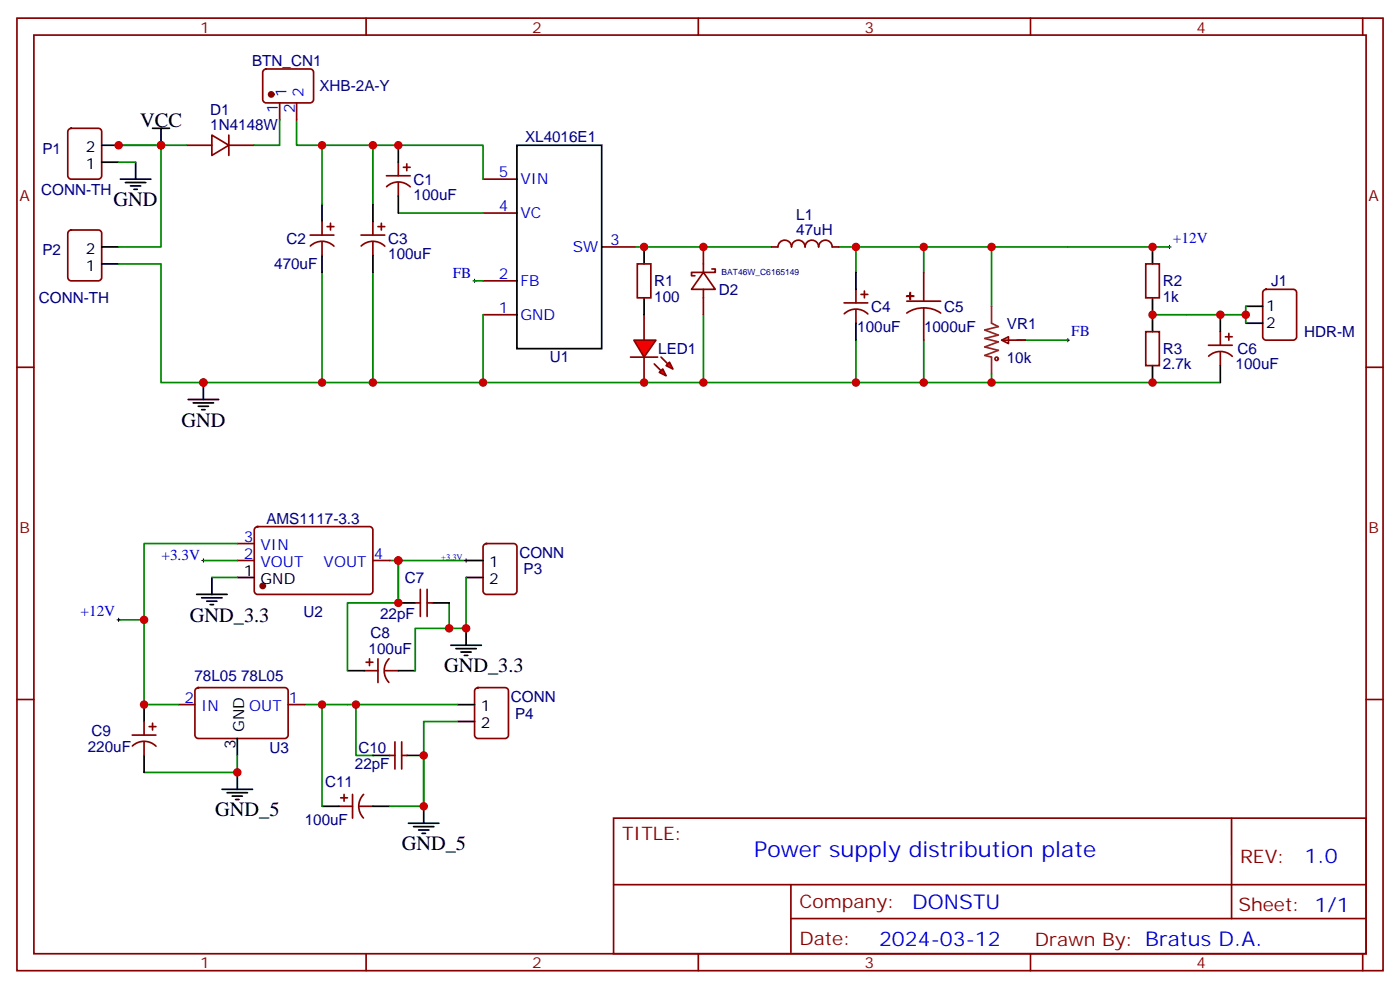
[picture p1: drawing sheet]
<svg xmlns="http://www.w3.org/2000/svg" width="291mm" height="206mm" viewBox="0 0 291 206" stroke-linecap="round" stroke-linejoin="round" font-family="sans-serif">
<g fill="none" stroke="#870000" stroke-width=".35">
<path d="M3.5 3.8h284.4v198.2h-284.4zM7.1 7.3h277.2v191.2h-277.2zM76.2 3.8v3.5M145.3 3.8v3.5M214.5 3.8v3.5M283.6 3.8v3.5M14.3 26.9l.5-.2h5.7a.71 .71 0 0 1 .7 .7v9.2a.76 .76 0 0 1-.7 .7h-5.7a.76 .76 0 0 1-.7-.7v-9.2zM100.5 37.3h7.1M100.5 58.5h7.1M100.5 44.3h7.1M125.2 51.4h7.1M146.4 56.7l2.5 3.5h-5z"/>
<path d="M146.4 51.4v5.3M148.2 56h.7v.7h-5v.7h.7M3.5 76.4h3.6M100.5 65.5h7.1M146.4 60.2v5.3M284.3 76.4h3.6M49.4 116.7h3.5M49.4 113.1h3.5M53.2 109.8l.4-.2h23.3a.71 .71 0 0 1 .7 .7v12.7a.76 .76 0 0 1-.7 .7h-23.3a.76 .76 0 0 1-.7-.7v-12.7zM77.6 116.7h3.5M100.8 113.3l.4-.2h5.7a.71 .71 0 0 1 .7 .7v9.2a.76 .76 0 0 1-.7 .7h-5.7a.76 .76 0 0 1-.7-.7v-9.2zM3.5 145.6h3.6"/>
<path d="M37 146.6h3.6M40.8 143.3l.5-.2h18a.71 .71 0 0 1 .7 .7v9.2a.76 .76 0 0 1-.7 .7h-18a.76 .76 0 0 1-.7-.7v-9.2zM60 146.6h3.5M99 143.3l.5-.2h5.6a.71 .71 0 0 1 .7 .7v9.2a.76 .76 0 0 1-.7 .7h-5.6a.76 .76 0 0 1-.7-.7v-9.2zM284.3 145.6h3.6M127.7 170.3h156.6v28.2h-156.6zM256.3 170.3v20.9M76.2 198.5v3.5M127.7 184.1h156.5M145.3 198.5v3.5M164.6 191.2h119.6M164.6 184.1v14.1"/>
<path d="M214.5 198.5v3.5M283.6 198.5v3.5"/>
</g>
<g fill="none" stroke="#000" stroke-width=".35">
<path d="M21.2 33.8h3.5M21.2 30.2h3.5M31.7 26.7h3.6M33.5 26.7v3.5M107.6 30.2h17.6v42.4h-17.6zM42.3 79.6v3.5M39.2 83.1h6.3M40.2 83.9h4.2M41.3 84.6h2.1M42 85.3h.7M97 116.7h3.5M40.9 123.7h6.4"/>
<path d="M42 124.4h4.2M43 125.1h2.2M43.7 125.8h.7M44.1 120.2v3.5M49.4 120.2h3.5M93.8 134.3h6.4M94.9 135h4.2M96 135.7h2.1M96.7 136.4h.7M97 120.2h3.5M97 130.8v3.5M49.4 153.7v3.5"/>
<path d="M95.2 146.6h3.6M95.2 150.2h3.6M46.2 164.3h6.4M47.3 165h4.2M48.3 165.7h2.1M49 166.4h.7M49.4 160.8v3.5M85 171.3h6.4M86.1 172h4.2M87.1 172.8h2.2M87.8 173.5h.7M88.2 167.8v3.5"/>
</g>
<g fill="none" stroke="#008700" stroke-width=".35">
<path d="M77.6 30.2v12.4M67 56.7v22.9M77.6 56.7v22.9M82.9 44.3h17.6M98.8 58.5h1.7M132.3 51.4h28.2M174.6 51.4h17.7M178.2 51.4v5.3M206.4 51.4v12.3M243.4 51.4h-51.1v5.3M100.5 65.5v14.1M146.4 65.5v14.1h-104.1"/>
<path d="M178.2 70.8v8.8h-31.8M192.3 70.8v8.8h-14.1M206.4 77.9v1.7h-14.1M213.4 70.8h8.8M49.4 113.1h-19.4v15.9h-5.3M81.1 116.7h15.9M63.5 146.6h31.7"/>
</g>
<path d="M98.4 58.5h.7M98.8 58.1v.7M243.1 51.4h.7M243.4 51v.8M221.9 70.8h.7M222.2 70.4v.8M42 116.7h.7M42.3 116.3v.7M24.3 129h.7M24.7 128.7v.7" fill="none" stroke="#000" stroke-width=".21"/>
<circle cx="54.7" cy="122" r=".53" fill="#870000" stroke="#870000" stroke-width=".35"/>
<g fill="#f00" stroke="#870000" stroke-width=".35">
<path d="M131.9 70.8h4.6l-2.4 3.5z"/>
<path d="M131.2 74.3h5.7z"/>
</g>
<g fill="#870000" stroke="#870000" stroke-width=".35">
<path d="M137.6 74.3l1.4 1.4z"/>
<path d="M136.2 75.7l1.4 1.5z"/>
</g>
<g fill="#f00" stroke="#870000" stroke-width=".35">
<path d="M138.6 76.1l.7-.7 .8 1.4z"/>
<path d="M137.9 76.8l.7 1.4-1.4-.7z"/>
</g>
<g fill="none" stroke="#870000" stroke-width=".35">
<path d="M80.4 36.6h5M80.5 38.9a3.5 3.5 0 0 1 4.9 0M82.9 33.8v2.8M82.9 38v2.8M84 34.8h1.4M84.7 34.1v1.4M64.6 48.9h4.9M64.6 51.2a3.5 3.5 0 0 1 4.9 0M67 46.1v2.8M67 50.3v2.9M68.1 47.2h1.4M68.8 46.5v1.4"/>
<path d="M75.1 48.9h5M75.2 51.2a3.5 3.5 0 0 1 4.9 0M77.6 46.1v2.8M77.6 50.3v2.9M78.7 47.2h1.4M79.4 46.5v1.4M192.3 56.7v6M134.1 65.5v5.3M134.1 74.3v5.3M175.7 63h4.9M175.7 65.3a3.5 3.5 0 0 1 4.9 0M178.2 60.2v2.8"/>
<path d="M178.2 64.5v2.8M179.2 61.3h1.4M179.9 60.6v1.4M188.7 62.7h7.1M192.3 64.1l1.8 .2 1.7 .9M192.3 64.1l-1.9 .2-1.7 .9M192.3 64.1v6.7M263.1 60.4l.4-.2h5.7a.71 .71 0 0 1 .7 .7v9.2a.76 .76 0 0 1-.7 .7h-5.7a.76 .76 0 0 1-.7-.7v-9.2z"/>
</g>
<path d="M206.4 79.6h47.6M259.3 63.7v1.8h-19.4M42.3 116.7h7.1M82.9 116.7v8.8M30 129v17.6h7M44.1 120.2h5.3M97 120.2v10.6h-3.5v-5.3M74.1 146.6v10.6h3.5M95.2 150.2h-7v17.6" fill="none" stroke="#008700" stroke-width=".35"/>
<path d="M96.7 116.7h.7M97 116.3v.7" fill="none" stroke="#000" stroke-width=".21"/>
<path d="M82.9 30.2v3.6M67 42.6v3.5M67 53.2v3.5M77.6 42.6v3.5M77.6 53.2v3.5M82.9 40.8v3.5M178.2 56.7v3.5M178.2 67.3v3.5M259.3 63.7h3.5M259.3 67.3h3.5" fill="none" stroke="#000" stroke-width=".35"/>
<g fill="#8c2424" stroke="#870000" stroke-width=".35">
<path d="M188.7 61.6l1.4 .1z"/>
<path d="M189.4 60.9l.1 1.4z"/>
</g>
<g fill="none" stroke="#000" stroke-width=".35">
<path d="M25 37.3h6.4M26.1 38h4.2M27.2 38.7h2.1M27.9 39.4h.7M28.2 33.8v3.5M21.2 54.9h3.5M21.2 51.4h3.5M134.1 51.4v3.5M239.9 51.4v3.5M134.1 62v3.5M239.9 62v7M239.9 76.1v3.5"/>
<path d="M254 65.5v3.5M254 76.1v3.5M72.3 139.6h3.5M82.9 125.5h3.5M82.9 139.6h3.5M90 125.5h3.5M30 146.6v3.6M30 157.2v3.6M77.6 157.2h3.5M84.7 157.2h3.5M67 167.8h3.6M77.6 167.8h3.5"/>
</g>
<g fill="none" stroke="#870000" stroke-width=".35">
<path d="M54.9 14.6l.5-.2h9.2a.71 .71 0 0 1 .7 .7v5.6a.76 .76 0 0 1-.7 .7h-9.2a.76 .76 0 0 1-.7-.7v-5.6zM38.8 30.2h5.3M44.1 28.1l3.5 2.1-3.5 2.1zM47.6 30.2h5.3M47.6 28.1v4.2M58.2 21.4v3.5M61.7 21.4v3.5M14.3 48.1l.5-.2h5.7a.71 .71 0 0 1 .7 .7v9.1a.76 .76 0 0 1-.7 .8h-5.7a.76 .76 0 0 1-.7-.8v-9.1zM132.6 54.9h2.9v7.1h-2.9zM160.5 51.4h1.4a1.41 1.41 0 0 1 1.4-1.4 1.41 1.41 0 0 1 1.4 1.4 1.41 1.41 0 0 1 1.5-1.4 1.41 1.41 0 0 1 1.4 1.4 1.41 1.41 0 0 1 1.4-1.4 1.41 1.41 0 0 1 1.4 1.4 1.41 1.41 0 0 1 1.4-1.4 1.41 1.41 0 0 1 1.4 1.4h1.4M238.5 54.9h2.8v7.1h-2.8zM208.5 70.8l1.4-.7v1.4z"/>
<path d="M208.5 70.8h4.9M238.5 69h2.8v7.1h-2.8zM251.5 71.9h5M251.6 74.1a3.5 3.5 0 0 1 4.9 .1M254 69v2.9M254 73.3v2.8M255.1 70.1h1.4M255.8 69.4v1.4M75.8 139.6h2.9M76.2 137.8h1.4M76.9 137.1v1.4M78.7 137.1v5"/>
<path d="M80.1 139.6h2.8M81 137.1a3.5 3.5 0 0 0-.1 4.9M86.4 125.5h1.1M87.5 122.7v5.6M88.9 122.7v5.6M88.9 125.5h1.1M27.5 153h5M27.6 155.3a3.5 3.5 0 0 1 4.9 0M30 150.2v2.8M30 154.4v2.8M31 151.2h1.5M31.7 150.5v1.4"/>
<path d="M81.1 157.2h1.1M82.2 154.4v5.7M83.6 154.4v5.7M83.6 157.2h1.1M70.6 167.8h2.8M70.9 166.1h1.4M71.6 165.3v1.5M73.4 165.3v5M74.8 167.8h2.8M75.7 165.3a3.5 3.5 0 0 0-.1 5"/>
</g>
<path d="M206.4 63.7v3.6l1.4 .7-2.8 .7 2.8 1-2.8 .7 2.8 .8-2.8 1 2.8 .7-2.8 1.1 1.4 .3v3.6" fill="none" stroke="#8c2424" stroke-width=".35"/>
<circle cx="207.4" cy="74.7" r=".35" fill="none" stroke="#a10000" stroke-width=".35"/>
<g fill="none" stroke="#008700" stroke-width=".35">
<path d="M24.7 30.2h14.1M24.7 33.8h3.5M33.5 30.2v21.2h-8.8M58.2 24.9v5.3h-5.3M61.7 24.9v5.3h38.8v7.1M67 30.2v12.4M24.7 54.9h8.8v24.7h8.8M259.3 65.5v1.8M82.9 116.7v8.8h-10.6v14.1M93.5 130.8h-7.1v8.8M49.4 157.2v3.6h-19.4M67 146.6v21.2"/>
<path d="M88.2 157.2v10.6h-7.1"/>
</g>
<circle cx="56.4" cy="19.6" r=".53" fill="#870000" stroke="#870000" stroke-width=".35"/>
<g fill="#c00">
<circle cx="146.4" cy="79.6" r=".88"/>
<circle cx="178.2" cy="79.6" r=".88"/>
<circle cx="206.4" cy="51.4" r=".88"/>
<circle cx="192.3" cy="51.4" r=".88"/>
<circle cx="178.2" cy="51.4" r=".88"/>
<circle cx="146.4" cy="51.4" r=".88"/>
<circle cx="42.3" cy="79.6" r=".88"/>
<circle cx="134.1" cy="79.6" r=".88"/>
<circle cx="192.3" cy="79.6" r=".88"/>
<circle cx="100.5" cy="79.6" r=".88"/>
<circle cx="30" cy="129" r=".88"/>
<circle cx="77.6" cy="79.6" r=".88"/>
<circle cx="82.9" cy="116.7" r=".88"/>
<circle cx="206.4" cy="79.6" r=".88"/>
<circle cx="74.1" cy="146.6" r=".88"/>
<circle cx="82.9" cy="30.2" r=".88"/>
<circle cx="134.1" cy="51.4" r=".88"/>
<circle cx="239.9" cy="51.4" r=".88"/>
<circle cx="239.9" cy="65.5" r=".88"/>
<circle cx="88.2" cy="157.2" r=".88"/>
<circle cx="30" cy="146.6" r=".88"/>
<circle cx="49.4" cy="160.8" r=".88"/>
<circle cx="97" cy="130.8" r=".88"/>
<circle cx="93.5" cy="130.8" r=".88"/>
<circle cx="67" cy="146.6" r=".88"/>
<circle cx="82.9" cy="125.5" r=".88"/>
<circle cx="67" cy="79.6" r=".88"/>
<circle cx="24.7" cy="30.2" r=".88"/>
<circle cx="33.5" cy="30.2" r=".88"/>
<circle cx="259.3" cy="65.5" r=".88"/>
<circle cx="254" cy="65.5" r=".88"/>
<circle cx="239.9" cy="79.6" r=".88"/>
<circle cx="67" cy="30.2" r=".88"/>
<circle cx="77.6" cy="30.2" r=".88"/>
<circle cx="88.2" cy="167.8" r=".88"/>
</g>
<text font-size="4.6" fill="#00f" x="157" y="178.4">Power supply distribution plate</text>
<g font-size="4.2">
<text x="29.2" y="26.4">VCC</text>
<text x="23.6" y="42.9">GND</text>
<text x="37.7" y="88.8">GND</text>
<text x="39.5" y="129.4">GND_3.3</text>
<text x="92.4" y="139.9">GND_3.3</text>
<text x="44.8" y="169.9">GND_5</text>
<text x="83.6" y="177">GND_5</text>
</g>
<g font-size="4.2" fill="#00f">
<text x="271.5" y="179.5">1.0</text>
<text x="189.9" y="189.1">DONSTU</text>
<text x="183" y="196.9">2024-03-12</text>
</g>
<g font-size="3.9" fill="#800">
<text x="129.5" y="174.9">TITLE:</text>
<text x="258.1" y="179.5">REV:</text>
<text x="166.4" y="189.1">Company:</text>
<text x="257.7" y="189.7">Sheet: 1/1</text>
<text x="166.4" y="196.7">Date:</text>
<text x="215.4" y="196.8">Drawn By: Bratus D.A.</text>
</g>
<g font-size="3.2" fill="#800">
<text x="41.6" y="6.8">1</text>
<text x="110.8" y="6.8">2</text>
<text x="179.9" y="6.8">3</text>
<text x="249.1" y="6.8">4</text>
<text x="4.1" y="41.9">A</text>
<text x="284.9" y="41.9">A</text>
<text x="4.1" y="111">B</text>
<text x="284.9" y="111">B</text>
<text x="41.6" y="201.5">1</text>
<text x="110.8" y="201.5">2</text>
<text x="179.9" y="201.5">3</text>
<text x="249.1" y="201.5">4</text>
</g>
<g font-size="3.2" fill="#000080">
<text x="52.5" y="13.7">BTN_CN1</text>
<text x="43.8" y="23.9">D1</text>
<text x="66.5" y="19">XHB-2A-Y</text>
<text x="43.8" y="27.1">1N4148W</text>
<text x="109.3" y="29.6">XL4016E1</text>
<text x="8.8" y="32">P1</text>
<text x="8.6" y="40.5">CONN-TH</text>
<text x="86.1" y="41.6">100uF</text>
<text x="86.1" y="38.4">C1</text>
<text x="165.7" y="45.7">L1</text>
<text x="8.8" y="53.2">P2</text>
<text x="59.6" y="50.8">C2</text>
<text x="80.8" y="54">100uF</text>
<text x="80.8" y="50.8">C3</text>
<text x="165.7" y="48.9">47uH</text>
<text x="57.1" y="56.1">470uF</text>
<text x="136.2" y="59.6">R1</text>
<text x="242" y="59.6">R2</text>
<text x="264.6" y="59.6">J1</text>
<text x="8.1" y="63">CONN-TH</text>
<text x="136.2" y="62.8">100</text>
<text x="149.6" y="61.3">D2</text>
<text x="181.3" y="64.9">C4</text>
<text x="196.5" y="64.9">C5</text>
<text x="242" y="62.8">1k</text>
<text x="178.4" y="69.1">100uF</text>
<text x="192.3" y="69.1">1000uF</text>
<text x="209.6" y="68.4">VR1</text>
<text x="271.4" y="70.2">HDR-M</text>
<text x="114.5" y="75.4">U1</text>
<text x="137" y="73.7">LED1</text>
<text x="209.5" y="75.5">10k</text>
<text x="242" y="76.9">2.7k</text>
<text x="242" y="73.7">R3</text>
<text x="257.2" y="76.8">100uF</text>
<text x="257.5" y="73.6">C6</text>
<text x="55.4" y="109">AMS1117-3.3</text>
<text x="108.1" y="116.1">CONN</text>
<text x="109" y="119.6">P3</text>
<text x="84.3" y="121.3">C7</text>
<text x="63.2" y="128.4">U2</text>
<text x="79.1" y="128.7">22pF</text>
<text x="76.7" y="136.1">100uF</text>
<text x="77.1" y="132.9">C8</text>
<text x="40.5" y="141.8">78L05 78L05</text>
<text x="106.3" y="146.1">CONN</text>
<text x="107.2" y="149.5">P4</text>
<text x="19.1" y="153.1">C9</text>
<text x="18.3" y="156.6">220uF</text>
<text x="56.1" y="156.6">U3</text>
<text x="73.9" y="160.1">22pF</text>
<text x="74.6" y="156.6">C10</text>
<text x="67.7" y="163.7">C11</text>
<text x="63.4" y="171.8">100uF</text>
</g>
<g font-size="3.2" fill="#00f">
<text x="57.9" y="23.6" transform="rotate(-90 57.9 23.6)">1</text>
<text x="59.6" y="20.1" transform="rotate(-90 59.6 20.1)">1</text>
<text x="61.4" y="23.6" transform="rotate(-90 61.4 23.6)">2</text>
<text x="63.1" y="20.1" transform="rotate(-90 63.1 20.1)">2</text>
<text x="103.8" y="36.9">5</text>
<text x="108.3" y="38.3">VIN</text>
<text x="103.8" y="44">4</text>
<text x="108.3" y="45.4">VC</text>
<text x="119.2" y="52.5">SW</text>
<text x="127" y="51">3</text>
<text x="244.1" y="50.5">+12V</text>
<text x="94.2" y="57.8">FB</text>
<text x="103.8" y="58.1">2</text>
<text x="108.3" y="59.5">FB</text>
<text x="103.8" y="65.2">1</text>
<text x="108.3" y="66.6">GND</text>
<text x="223" y="69.9">FB</text>
<text x="50.7" y="112.8">3</text>
<text x="33.6" y="116.5">+3.3V</text>
<text x="50.7" y="116.3">2</text>
<text x="54.2" y="118.1">VOUT</text>
<text x="54.2" y="114.5">VIN</text>
<text x="67.4" y="118.1">VOUT</text>
<text x="77.8" y="116.3">4</text>
<text x="16.7" y="128.3">+12V</text>
<text x="38.4" y="146.3">2</text>
<text x="41.9" y="148.1">IN</text>
<text x="51.9" y="148.1">OUT</text>
<text x="60.1" y="146.3">1</text>
</g>
<g font-size="3.2">
<text x="17.8" y="35.2">1</text>
<text x="17.8" y="31.6">2</text>
<text x="17.8" y="52.8">2</text>
<text x="17.8" y="56.3">1</text>
<text x="263.5" y="64.8">1</text>
<text x="263.5" y="68.3">2</text>
<text x="50.7" y="119.8">1</text>
<text x="101.8" y="118.1">1</text>
<text x="54.2" y="121.6">GND</text>
<text x="101.8" y="121.6">2</text>
<text x="100.1" y="148.1">1</text>
<text x="49" y="155.9" transform="rotate(-90 49 155.9)">3</text>
<text x="50.8" y="152.4" transform="rotate(-90 50.8 152.4)">GND</text>
<text x="100.1" y="151.6">2</text>
</g>
<text font-size="1.8" fill="#000080" x="150.2" y="57.3">BAT46W_C6165149</text>
<text font-size="1.8" fill="#00f" x="91.8" y="116.5">+3.3V</text>
</svg>
